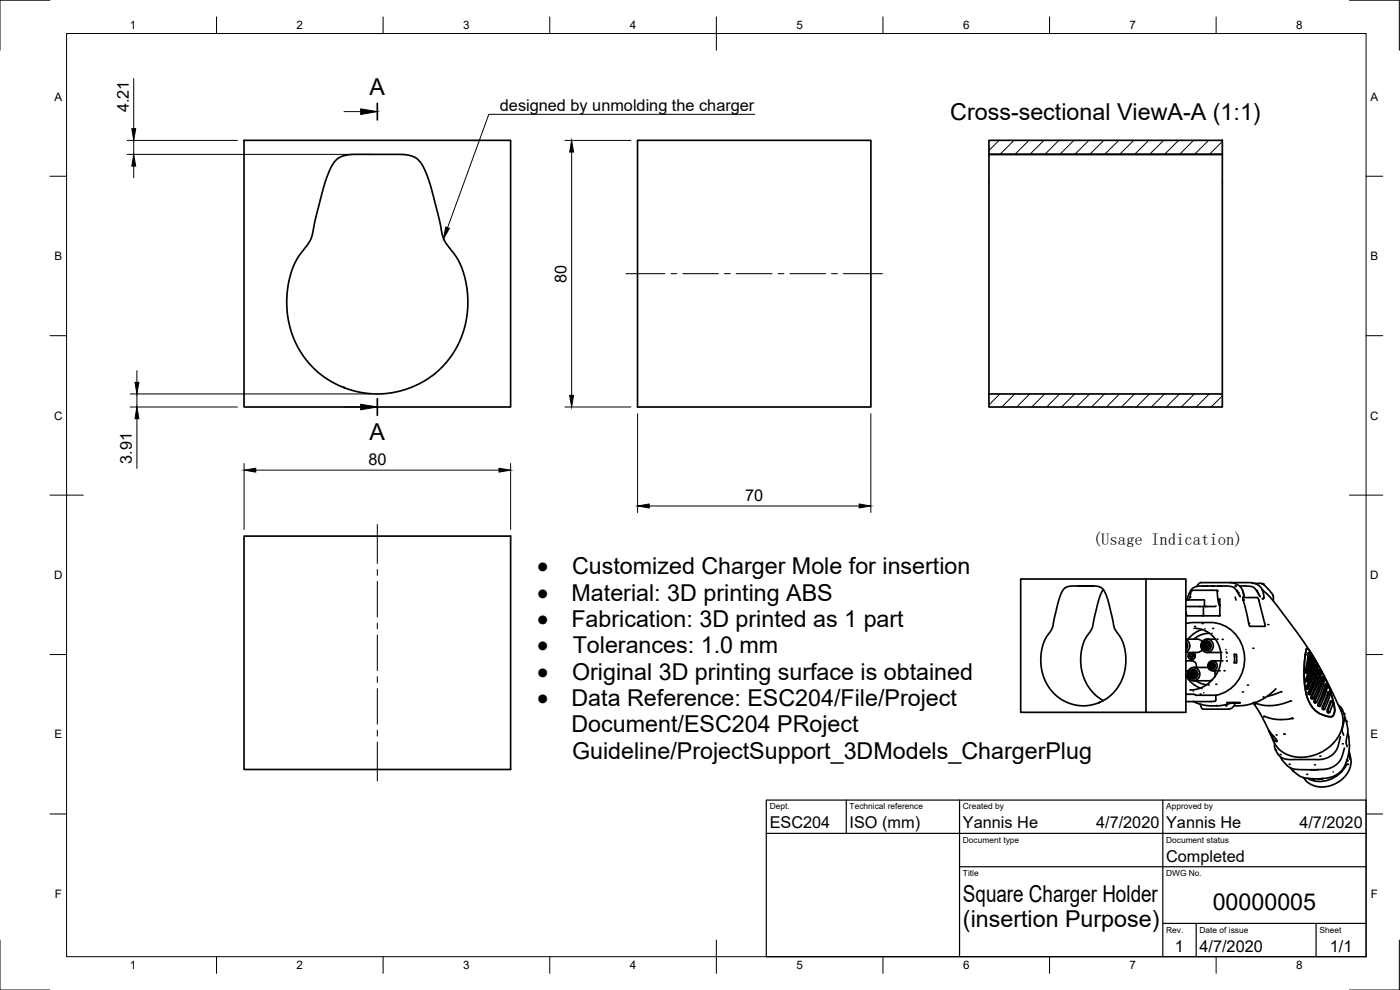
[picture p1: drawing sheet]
<svg xmlns="http://www.w3.org/2000/svg" width="420mm" height="297mm" viewBox="0 0 420 297" stroke-linecap="round" stroke-linejoin="round" font-family="sans-serif">
<!-- layer: Visible -->
<g fill="none" stroke="#000" stroke-width=".51">
<path d="M73.2 42.1h80v80h-80zM100.8 48.1a10.2 10.2 0 0 1 7.2-1.8h11.7a7.3 7.3 0 0 1 6.3 2.2l1.4 2.4 1.5 3.8 2.7 10.2 .9 4.2a9.5 9.5 0 0 0 2.2 5l2.3 3.1 1.3 2.4 1.1 3.2 .7 3.2 .3 3.6-.1 3.8-.6 3.8-.9 3.1a27 27 0 0 1-35.5 15.9l-.5-.1a27.8 27.8 0 0 1-14.9-35.9l1.5-3 2.4-3.2a12.9 12.9 0 0 0 2.6-7.3l3.2-12 1.5-4zM191.3 42.1h70.1v80h-70.1zM296.8 42.1h70v4.2h-70zM296.8 118.2h70v3.9h-70zM296.8 118.2v-71.9h70v71.9M73.2 160.9h80v70h-80zM323.3 175.8l5.7 .1 1.3 .3 .7 .6 1.4 2.8 1.7 7.4a5 5 0 0 0 1.2 2.9l1 1.4 .9 2a14 14 0 0 1-7 17.4l-.3 .1M325.1 175.8h-3a3.1 3.1 0 0 0-3.1 1.3l-1.4 3.3-1.8 8.1-2.1 3.2-.8 2.2-.5 3.7 .3 3.7a12.6 12.6 0 0 0 17.1 9.5M331.1 176.9l-1.2 2.7-2.2 9.1-1.9 2.8-1 2.5-.4 2-.1 2.7 .6 3.6a13.1 13.1 0 0 0 6.2 7.9M343.9 173.7h-37.6v40h49.6v-40h-12v40M355.9 180h5.1"/>
<path d="M356.7 179.9l-.2 .1M356.8 179.9h-.1M357.7 177.1h7.4M357.7 177.1l-.6 2.1-.4 .7M361.3 179.9l.2 .2 .1 1.8 3.1 .1 .2-.2M361.8 175.8h.6M361.9 175.8h2.4M362.3 175.8h-1.5a3.7 3.7 0 0 0-4.3 3.3l-.3 .9M363.6 175.8h1.2M363.7 175.8h.7M365 175.8h.1M365.1 177.1l.5 3.4 .5 1.2"/>
<path d="M365.3 175.8h1.4M365.4 175.8h2.8a3.2 3.2 0 0 1 3.5 2.5l.5 .7-.9-1.9M365.5 179.8h.6v5h-5.1M369 174.8h-8.6l-.5 .2-.7 1M369 174.8h6M369.2 174.8a4 4 0 0 1 4.1 4.2l-.4-1.9M370.7 179.2l.3 .8M372 175.8l3 .1 1 .2 .7 .6 1.5 2.3-.9-1.9M373 179.3h4.3M373 179.2l.1 .8M375.2 174.8a3.8 3.8 0 0 1 3.9 4.8h-.2h.3l.1-.4M376.5 175h1.8"/>
<path d="M377.3 179.3l.5 .8M378.3 175l.7 .2M378.9 177.1l1.5 1.2 1.6 1.9 6.4 8.4a116 116 0 0 1 14 24.6M379 175.3l1.5 1.4a3.9 3.9 0 0 1 1.6 2.3v1.3M355.9 193.5v.2M355.9 193.1l.2 .7-.2 .6M355.9 191.9a2.05 2.05 0 0 1 1.2 1.9 2.05 2.05 0 0 1-1.2 1.8M355.9 192.6a1.55 1.55 0 0 1 0 2.3M355.9 198.3h1.8a1.48 1.48 0 0 1 1.3 2M355.9 191.8h3.8l1.1 .7M355.9 187.1l2.5-.3a17.7 17.7 0 0 1 8.3 .6 11.2 11.2 0 0 1 6.8 11.3 11.2 11.2 0 0 1-8.6 9.9M355.9 182h6.1"/>
<path d="M355.9 183.5l.4 1.3h4.7M355.9 193.7h.1M355.9 193.9h.1M355.9 193.7v.2M355.9 193.9v.2M357 196.6v.4M357.1 197l.4 .1v.5M357.1 196.6h-.3v.4h.3M357.1 195.8a1.1 1.1 0 0 0-.4 1.7 1.1 1.1 0 0 0 1.7 0 1.1 1.1 0 0 0-.4-1.7M357.1 196.9l.3 .3M357.4 196.3v-.4h.4l.1 .6 .5 .1v.4l-.6 .1v.5h-.4v-.3M357.4 196.3l-.3 .3"/>
<path d="M357.5 195.9v.5l-.4 .2M357.6 197.9h.1M358.1 195.8a1.12 1.12 0 0 1 .6 1.2 1.12 1.12 0 0 1-1 .9M358.4 188.5l1.6 .2 2 .7 1.3 .8 1.2 1.2 .9 1.4 .7 1.6 .3 1.5v2.1l-.3 1.8-.6 1.7-1.1 1.7-1.2 1.4-2.8 1.8-1.7 .5-1.5 .1M360.8 188.9l-2 .9-2.2 1.9M360.8 195l-1.1 .7-3.8 .1M361.2 182v2.6l-.2 .2M361.3 193.7h1.5M361.3 193.9h1.7M361.4 193.7v.2M361.4 193.9l.2 .5 .5 .2M361.6 193.9l.5 .5"/>
<path d="M361.6 188.6h.1M362.1 192.9l.1 .2M362.1 192.9h.1M362.1 194.6h.1M362.1 194.6v-.2l.1 .2M362.1 192.9l-.5 .2-.2 .6M362.1 192.9h.2M362.1 194.6h.2M362.1 193.1l-.5 .6M362.2 192.9v.2M362.2 195.8h4.2M362.2 191.8h2.5"/>
<path d="M362.3 193.1l.5 .6M362.3 192.9l.4 .2 .3 .6M362.8 193.9l-.5 .5M362.8 193.7h.2M363 193.7v.2M363 193.9l-.3 .5-.4 .2M363 190a7 7 0 0 0-4.7 1.8M363.4 199.8l.4 .4M363.7 199.1l.2 .3M363.7 190h.1M363.8 199.1l-.6 .6h1M363.8 199.3l-.4 .4"/>
<path d="M363.9 198.3h2.5M363.9 199.3l.3 .4M364.2 199.7h.2M364.2 199.8l-.3 .4M364.4 199.8h-1.2l.6 .6M366 181.5h.1M366.1 184.6l-.2 .2M366.4 195.8h.1M366.7 195.7h.1M367.9 194.9h.1M368 195.7h.1M368.1 197.1h.1"/>
<path d="M370.4 198.9h.7M370.5 196.3v.7M370.5 198.5v.4M371.1 196.3h-.7l.1 2.5M371.1 196.3v2.5M373.1 180l1.9 7.8 4.7 .1M373.1 180h.1M377.8 180.2l1.8 6.9v.8M391.8 196.4l.1-1.2a.45 .45 0 0 1 .3-.7 .45 .45 0 0 1 .6 .4l4 6.8M391.8 196.4l-.4 3.5v4.2l.5 3.7 .7 2.2a7.1 7.1 0 0 0 7.3 4.9l.1-.1M391.8 196.4l.2-1.3a.42 .42 0 0 1 .3-.6 .42 .42 0 0 1 .5 .4l4 6.8M392.9 195.8l.3 .8-.2 2-.8 3.3-.2-.7 .6-2.4z"/>
<path d="M393 195.8l-.4 .2-.3 2.8-.6 2.2v.7l.4 .2M393.6 196.6l.3 .7a16.1 16.1 0 0 1-1.6 7.2l-.1-.7a18.9 18.9 0 0 0 1.4-7.2zM393.7 196.6l-.4 .2a31.8 31.8 0 0 1-1.5 7.6l.4 .1M394.4 197.7l.2 .4a16.2 16.2 0 0 1-2.2 8.7v-.7a20.2 20.2 0 0 0 2-8.4zM394.4 197.7l-.4 .1a23.6 23.6 0 0 1-2 8.6l.4 .4M395.2 199.5l.3 .3a16.6 16.6 0 0 1-2.5 8.6v-.6a19.8 19.8 0 0 0 2.2-8.3zM395.3 199.4l-.4 .2a25.7 25.7 0 0 1-2.3 8.6l.4 .2M355.9 208.3h2.5l.5 .3M355.9 210.5h7.6M355.9 201.3h.7M355.9 202.8a8.8 8.8 0 0 0 4.3 3.7M356.4 201.3l.1 .2"/>
<path d="M357.2 207h.1M357.6 202.4l.5 .5M358.1 207.3h.1M358.1 202.9l.2 .2M358.1 201.4h.1M358.1 202.9l.1 .2M358.1 201.6h.2M358.1 201.4v.2M358.1 201.4l-.5 .2-.2 .6h1.5M358.1 201.6l-.5 .6M358.2 210.5a13.1 13.1 0 0 0 5.4 1.3l2.9-.1 4.1-.9a1.82 1.82 0 0 1-.9 1.7l-1 .3h-7.7l-.5-.6-.2-.9M358.2 200.3h4.3"/>
<path d="M358.3 201.6l.5 .6M358.3 201.4v.2M358.8 202.4l-.5 .5M358.9 208.6h.1M358.9 208.6h6v1.4l-.3 .4M358.9 202.4h-1.5l.2 .5 .5 .2M358.9 204.3l1.5 .8 1.7 .4M360.7 206.6h.1M361.3 207.9h.1M363.7 200.2h.2M363.7 200.2v.2M363.8 204l-1 .3h-4.6"/>
<path d="M363.9 200.2l-.2 .2M363.9 201.3h1.7M364.5 201.3l.2 1-.2 .8M364.6 210.4l-1.1 .1M365.1 211.7h.1M368.3 210.8h.1M368.3 210.8h3.9zM372.2 210.8h.1M376.2 211l1.8 2.8 2.6 4.9a19.2 19.2 0 0 0 3.1 5.9 11.4 11.4 0 0 0 14.1 .4 9.8 9.8 0 0 0 4.7-11.7M379.4 214.8l1.4 .6 2.4 .5 4.7-.3M380.8 219.2l2.3 2.7a.33 .33 0 0 1 .1 .6 .33 .33 0 0 1-.5-.2l-.9-1zM382.9 206.7l-2.8 2.3a15.4 15.4 0 0 1-8.7 2.8h-1.1"/>
<path d="M384.4 207.6l-4.1 1.3M387.3 210.3l-3.1 1.1-2.9 .3a9.6 9.6 0 0 1-4.7-.9M396.2 201l.2 .2a15 15 0 0 1-2.5 8.5l-.1-.8a21.3 21.3 0 0 0 2.4-7.9zM396.2 201l-.4 .1a27.3 27.3 0 0 1-2.4 8.2l.4 .4M396.8 201.7l2 4.3 1.3 4.4M397.1 203.1l.3 .1a13.8 13.8 0 0 1-2.6 7.7l-.1-.9a20.8 20.8 0 0 0 2.4-6.9zM397.2 203l-.5 .2a31.5 31.5 0 0 1-2.4 7.3l.5 .4M398 205.3l.2-.1 .1 .4a14.6 14.6 0 0 1-2.3 6.3l-.1-.8a20.4 20.4 0 0 0 2.1-5.8zM398.1 205.2l-.4 .2-1 3.2-1.2 2.6 .1 .6 .4 .1M398.9 207.6h.2l.1 .5a13.2 13.2 0 0 1-1.7 4.7h-.3l-.1-.6zM399 207.5l-.5 .2-1.7 4.5v.5l.5 .2M399.6 210.4l.4 .2v.7l-1.2 2.6-.2-.3v-.6z"/>
<path d="M399.8 210.3l-.6 .1-.9 2.6v.6l.5 .3M400.1 210.5l.4 2-.1 1.5M400.4 214l-.4 .8M401.6 211.5l1.1 1.2 .7 1.4M403.4 214.2l.1 1.4-.7 3.5 .4 1.5M403.5 215.4l.5 .9 .5 2.4M404.5 220a13.9 13.9 0 0 1-1.2 10.3l-1.5 1.7-1.8 1-1.6 .4-2.9 .3 1.5-.1M404.5 218.8l-.5 3.7 .3 1.5M387.3 230.4a7.3 7.3 0 0 0 5.8 3.2M390.4 227.2h.1M393.1 233.6l1.5 .1-1.2-.1M394 233.7h2.1"/>
<path d="M395.7 230.9l-2.5 .1M400.1 231.6h.1M402.3 221l-.5 2.1a6 6 0 0 1-6.6 4.8h-8.7a4.4 4.4 0 0 1-4-4.8M403.5 224.5a7.9 7.9 0 0 1-2.1 4.6l-.9 .7-1.6 .8-3.9 .3a20.6 20.6 0 0 1-7.6-.4 8 8 0 0 1-3.1-3.4M404.3 228l.2 .3-.3-.1M404.7 229.4h-.5a8.8 8.8 0 0 1-11.7 4.1M404.7 226.1l.2 .6M404.8 226.6l.3 1.1M404.9 225.5l.4 1.8a7.8 7.8 0 0 1-6.1 8.5 7 7 0 0 1-7.5-1.8l-.5-.7M404.9 226.7h.1M405.1 227.7h.1"/>
<circle cx="362" cy="193.7" r="1.45"/>
<circle cx="362.1" cy="193.8" r="1.09"/>
<circle cx="362.3" cy="193.8" r="1.94"/>
<circle cx="363.7" cy="199.7" r="1.01"/>
<circle cx="363.8" cy="199.8" r=".79"/>
<circle cx="363.8" cy="199.8" r=".6"/>
<circle cx="363.9" cy="199.8" r="1.45"/>
<circle cx="358" cy="202.2" r="1.45"/>
<circle cx="358.1" cy="202.3" r="1.09"/>
<circle cx="358.1" cy="202.2" r=".84"/>
<circle cx="358.3" cy="202.3" r="1.94"/>
</g>
<g fill="#000">
<circle cx="357.1" cy="179.2" r=".25"/>
<circle cx="357.5" cy="177.3" r=".25"/>
<circle cx="360.8" cy="175.8" r=".25"/>
<circle cx="365.3" cy="177.3" r=".25"/>
<circle cx="370.7" cy="175.8" r=".25"/>
<circle cx="370.7" cy="175.9" r=".25"/>
<circle cx="371.6" cy="177.8" r=".25"/>
<circle cx="373" cy="179.2" r=".25"/>
<circle cx="375.8" cy="175" r=".25"/>
<circle cx="378.6" cy="175.1" r=".25"/>
<circle cx="378.9" cy="177.1" r=".25"/>
<circle cx="378.9" cy="175.3" r=".25"/>
<circle cx="379" cy="175.2" r=".25"/>
<circle cx="379.1" cy="175.3" r=".25"/>
<circle cx="358.5" cy="188" r=".25"/>
<circle cx="360.8" cy="187.1" r=".25"/>
<circle cx="363.9" cy="188.6" r=".25"/>
<circle cx="365.2" cy="191.8" r=".25"/>
<circle cx="365.9" cy="181.5" r=".25"/>
<circle cx="366.7" cy="198.3" r=".25"/>
<circle cx="366.8" cy="191.8" r=".25"/>
<circle cx="368.1" cy="198.3" r=".25"/>
<circle cx="368.1" cy="195.9" r=".25"/>
<circle cx="373.1" cy="180" r=".25"/>
<circle cx="374.7" cy="187" r=".25"/>
<circle cx="376" cy="194.5" r=".25"/>
<circle cx="380.5" cy="187.4" r=".25"/>
<circle cx="391.8" cy="196.4" r=".25"/>
<circle cx="358.1" cy="210.5" r=".25"/>
<circle cx="360.2" cy="208.3" r=".25"/>
<circle cx="362.6" cy="205.5" r=".25"/>
<circle cx="364.9" cy="205.3" r=".25"/>
<circle cx="365.9" cy="201.3" r=".25"/>
<circle cx="367.4" cy="201.3" r=".25"/>
<circle cx="367.9" cy="211.7" r=".25"/>
<circle cx="367.9" cy="211.8" r=".25"/>
<circle cx="372.9" cy="207.6" r=".25"/>
<circle cx="374.4" cy="205.6" r=".25"/>
<circle cx="376" cy="210.9" r=".25"/>
<circle cx="376.4" cy="210.7" r=".25"/>
<circle cx="376.5" cy="211.4" r=".25"/>
<circle cx="379.1" cy="209.1" r=".25"/>
<circle cx="379.2" cy="215.1" r=".25"/>
<circle cx="384.4" cy="207.6" r=".25"/>
<circle cx="387.3" cy="210.3" r=".25"/>
<circle cx="387.5" cy="215.5" r=".25"/>
<circle cx="387.9" cy="215.6" r=".25"/>
<circle cx="392.3" cy="206.5" r=".25"/>
<circle cx="392.9" cy="208.2" r=".25"/>
<circle cx="397.2" cy="212.8" r=".25"/>
<circle cx="398.8" cy="207.7" r=".25"/>
<circle cx="402.4" cy="213.2" r=".25"/>
<circle cx="403.4" cy="214.1" r=".25"/>
<circle cx="403.5" cy="215.3" r=".25"/>
<circle cx="404.1" cy="216.5" r=".25"/>
<circle cx="382.2" cy="222.4" r=".25"/>
<circle cx="382.8" cy="225.1" r=".25"/>
<circle cx="383" cy="220.5" r=".25"/>
<circle cx="384.2" cy="226.4" r=".25"/>
<circle cx="385.3" cy="220.3" r=".25"/>
<circle cx="385.4" cy="220.3" r=".25"/>
<circle cx="386.9" cy="229.3" r=".25"/>
<circle cx="388" cy="231.3" r=".25"/>
<circle cx="392.2" cy="232.3" r=".25"/>
<circle cx="394.5" cy="229.5" r=".25"/>
<circle cx="395.5" cy="233.7" r=".25"/>
<circle cx="396.1" cy="226.9" r=".25"/>
<circle cx="402.8" cy="223.2" r=".25"/>
<circle cx="404.9" cy="226.7" r=".25"/>
</g>
<!-- layer: Border -->
<g fill="none" stroke="#000" stroke-width=".3">
<path d="M15 .1h-15v15M20 10.1h390v276.9h-390zM65 5.1v5M115 5.1v5M165 5.1v5M215 5.1v10M265 5.1v5M315 5.1v5M365 5.1v5M405 .1h15v15M15 52.9h5M410 52.9h5"/>
<path d="M15 100.7h5M410 100.7h5M15 148.6h10M405 148.6h10M15 196.4h5M410 196.4h5M15 244.2h5M410 244.2h5M0 282.1v14.9h15M65 287v5M115 287v5M165 287v5"/>
<path d="M215 282.1v9.9M265 287v5M315 287v5M365 287v5M420 282.1v14.9h-15"/>
</g>
<!-- layer: TitleBlock -->
<path d="M230 240.1h180v46.9h-180zM230 250h180M254 240.1v9.9M288 240.1v46.9M349 240.1v46.9M288 260.1h122M349 277.1h61M359 277.1v9.9M395 277.1v9.9" fill="none" stroke="#000" stroke-width=".36"/>
<!-- layer: Dimensions -->
<g fill="none" stroke="#000" stroke-width=".3">
<path d="M40.1 23.6v15M38.1 42.1h33.1M38.1 46.3h73.1M40.1 42.1v4.2M40.1 49.8v3.5M169.5 42.1h19.8M171.6 45.6v73M39.1 118.2h72.1M41.1 111.2v3.5M41.1 118.2v3.9M39.1 122.1h32.1M41.1 125.6v14.9"/>
<path d="M73.3 139.1v19.8M153.2 139.1v19.8M169.5 122.1h19.8M191.3 124.1v29.7M261.3 124.1v29.7M76.8 141.1h73M194.8 151.8h63.1"/>
</g>
<path d="M39.6 38.6h1.1l-.6 3.5zM40.1 46.3l.6 3.5h-1.1zM171.6 42.1l.5 3.5h-1.1zM40.5 114.7h1.2l-.6 3.5zM171 118.6h1.1l-.5 3.5zM41.1 122.1l.6 3.5h-1.2zM73.3 141.1l3.5-.6v1.2zM149.8 140.5l3.4 .6-3.4 .6zM191.3 151.8l3.5-.6v1.2zM257.9 151.2l3.4 .6-3.4 .6z" fill="#000" stroke="#000" stroke-width=".3"/>
<!-- layer: Center Lines -->
<g fill="none" stroke="#000" stroke-width=".3">
<path d="M187.9 82.1h11.7M201.3 82.1h1.8M204.9 82.1h10.7M217.4 82.1h1.8M221 82.1h10.7M233.5 82.1h1.8M237.1 82.1h10.7M249.6 82.1h1.8M253.1 82.1h11.7M113.2 157.4v11.7M113.2 170.9v1.7M113.2 174.4v10.8"/>
<path d="M113.2 186.9v1.8M113.2 190.5v10.7M113.2 203v1.8M113.2 206.6v10.7M113.2 219.1v1.8M113.2 222.6v11.8"/>
</g>
<!-- layer: Annotations -->
<path d="M108.2 32.7l5 .8-5 .8zM133.8 68.1l1.1 .4-1.8 3.1zM108.2 121.3l5 .8-5 .8z" fill="#000" stroke="#000" stroke-width=".3"/>
<path d="M103.3 33.5h4.9M226.5 34.3h-79.8l-12.4 34M103.3 122.1h4.9" fill="none" stroke="#000" stroke-width=".3"/>
<!-- layer: Hatching -->
<g fill="none" stroke="#000" stroke-width=".3">
<path d="M299.8 42.1l-3 3M304.3 42.1l-4.2 4.2M308.8 42.1l-4.2 4.2M313.3 42.1l-4.2 4.2M317.8 42.1l-4.2 4.2M322.3 42.1l-4.2 4.2M326.8 42.1l-4.2 4.2M331.3 42.1l-4.3 4.2M335.7 42.1l-4.2 4.2M340.2 42.1l-4.2 4.2M344.7 42.1l-4.2 4.2M349.2 42.1l-4.2 4.2"/>
<path d="M353.7 42.1l-4.2 4.2M358.2 42.1l-4.2 4.2M362.7 42.1l-4.2 4.2M366.8 42.5l-3.8 3.8M300.1 118.2l-3.3 3.3M304.5 118.2l-3.8 3.9M309 118.2l-3.9 3.9M313.5 118.2l-3.9 3.9M318 118.2l-3.9 3.9M322.5 118.2l-3.9 3.9M327 118.2l-3.9 3.9M331.5 118.2l-3.9 3.9"/>
<path d="M336 118.2l-3.9 3.9M340.5 118.2l-3.9 3.9M345 118.2l-3.9 3.9M349.5 118.2l-4 3.9M353.9 118.2l-3.9 3.9M358.4 118.2l-3.9 3.9M362.9 118.2l-3.9 3.9M366.8 118.8l-3.3 3.3"/>
</g>
<!-- layer: Annotations -->
<path d="M113.2 31v5M113.2 119.6v5" fill="none" stroke="#000" stroke-width=".51"/>
<g font-size="7.4">
<text x="161.2" y="172.4">·</text>
<text x="161.2" y="180.3">·</text>
<text x="161.2" y="188.1">·</text>
<text x="161.2" y="196">·</text>
<text x="161.2" y="203.9">·</text>
<text x="161.2" y="211.8">·</text>
</g>
<g font-size="7">
<text x="110.9" y="28.5">A</text>
<text x="285.2" y="36">Cross-sectional ViewA-A (1:1)</text>
<text x="110.9" y="132.1">A</text>
<text x="171.7" y="172.4">Customized Charger Mole for insertion</text>
<text x="171.5" y="180.3">Material: 3D printing ABS</text>
<text x="171.5" y="188.1">Fabrication: 3D printed as 1 part</text>
<text x="171.9" y="196">Tolerances: 1.0 mm</text>
<text x="171.7" y="203.9">Original 3D printing surface is obtained</text>
<text x="171.5" y="211.8">Data Reference: ESC204/File/Project</text>
<text x="171.5" y="219.8">Document/ESC204 PRoject</text>
<text x="171.7" y="227.7">Guideline/ProjectSupport_3DModels_ChargerPlug</text>
<text x="289" y="270.6">Square Charger Holder</text>
<text x="363.9" y="272.9">00000005</text>
<text x="289" y="278.1">(insertion Purpose)</text>
</g>
<text font-size="5" x="328" y="163.6">(Usage Indication)</text>
<g font-size="4.9">
<text x="38.7" y="33.7" transform="rotate(-90 38.7 33.7)">4.21</text>
<text x="150" y="33.3">designed by unmolding the charger</text>
<text x="170" y="84.8" transform="rotate(-90 170 84.8)">80</text>
<text x="39.5" y="139.2" transform="rotate(-90 39.5 139.2)">3.91</text>
<text x="110.6" y="139.5">80</text>
<text x="223.6" y="150.2">70</text>
<text x="231" y="248.5">ESC204</text>
<text x="255" y="248.5">ISO (mm)</text>
<text x="289" y="248.5">Yannis He</text>
<text x="329" y="248.5">4/7/2020</text>
<text x="350" y="248.5">Yannis He</text>
<text x="390" y="248.5">4/7/2020</text>
<text x="350" y="258.6">Completed</text>
<text x="352.6" y="285.7">1</text>
<text x="360" y="285.5">4/7/2020</text>
<text x="399.1" y="285.7">1/1</text>
</g>
<g font-size="3.5">
<text x="39" y="8.8">1</text>
<text x="89" y="8.8">2</text>
<text x="139" y="8.8">3</text>
<text x="189" y="8.8">4</text>
<text x="239" y="8.8">5</text>
<text x="289" y="8.8">6</text>
<text x="339" y="8.8">7</text>
<text x="389" y="8.8">8</text>
<text x="16.3" y="30.2">A</text>
<text x="411.3" y="30.2">A</text>
<text x="16.3" y="78">B</text>
<text x="411.3" y="78">B</text>
<text x="16.2" y="125.9">C</text>
<text x="411.2" y="125.9">C</text>
<text x="16.2" y="173.7">D</text>
<text x="411.2" y="173.7">D</text>
<text x="16.3" y="221.6">E</text>
<text x="411.3" y="221.6">E</text>
<text x="16.4" y="269.4">F</text>
<text x="411.4" y="269.4">F</text>
<text x="39" y="290.8">1</text>
<text x="89" y="290.8">2</text>
<text x="139" y="290.8">3</text>
<text x="189" y="290.8">4</text>
<text x="239" y="290.8">5</text>
<text x="289" y="290.8">6</text>
<text x="339" y="290.8">7</text>
<text x="389" y="290.8">8</text>
</g>
<g font-size="2.5">
<text x="231" y="242.9">Dept.</text>
<text x="255" y="242.9">Technical reference</text>
<text x="289" y="242.9">Created by</text>
<text x="350" y="242.9">Approved by</text>
<text x="289" y="252.8">Document type</text>
<text x="350" y="252.8">Document status</text>
<text x="289" y="262.9">Title</text>
<text x="350" y="262.9">DWG No.</text>
<text x="350" y="279.9">Rev.</text>
<text x="360" y="279.9">Date of issue</text>
<text x="396" y="279.9">Sheet</text>
</g>
</svg>
